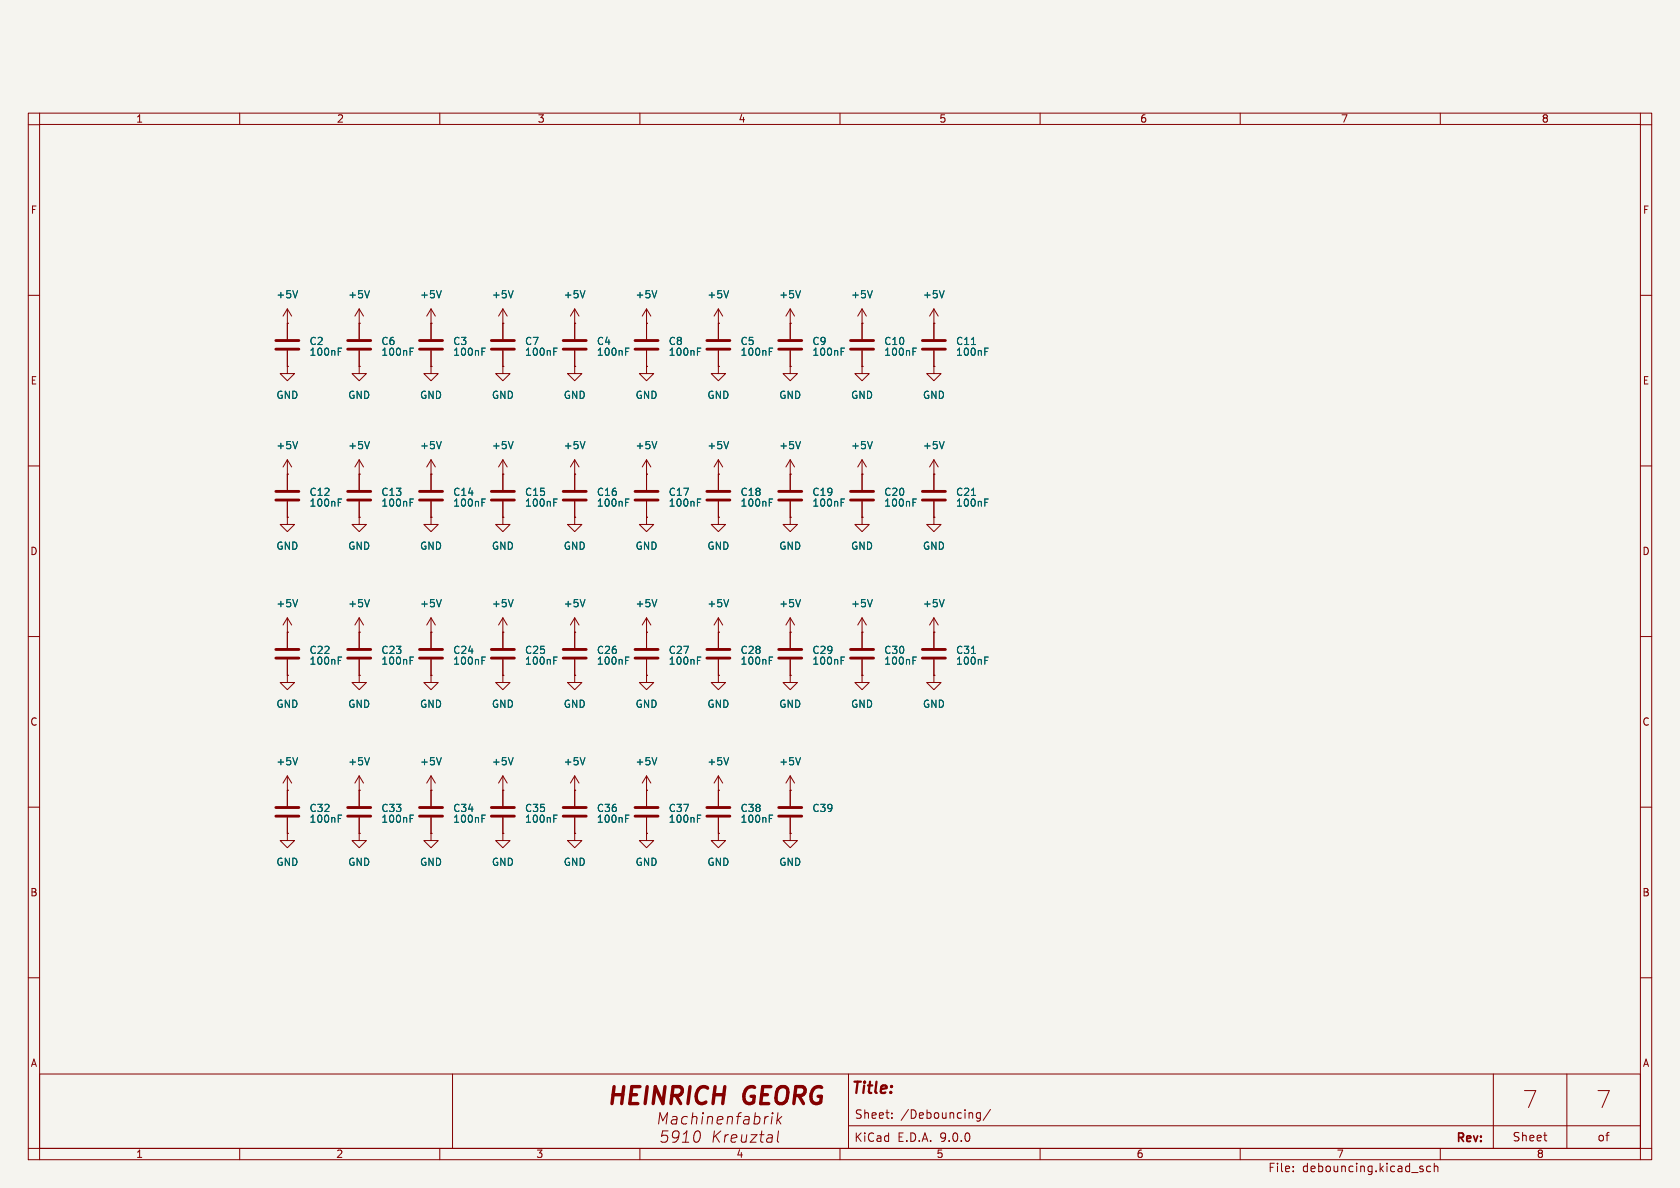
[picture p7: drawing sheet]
<svg xmlns="http://www.w3.org/2000/svg" width="297mm" height="210mm" viewBox="0 0 297 210" stroke-linecap="round" stroke-linejoin="round" font-family="sans-serif">
<path d="M0 0h297v210h-297z" fill="#f5f4ef" stroke="#f5f4ef" stroke-width=".18"/>
<g fill="none" stroke="#840000" stroke-width=".18">
<path d="M5 20h287v185h-287zM5 22h2M7 22h283v181h-283zM7 20v2M42.4 20v2M77.7 20v2M113.1 20v2M148.5 20v2M183.9 20v2M219.2 20v2M254.6 20v2M290 20v2"/>
<path d="M290 22h2M5 52.2h2M50.8 57.2h.1M50.8 54.6l-.8 1.3M50.8 54.6l.8 1.3M50.8 54.6v5.3M63.5 57.2h.1M63.5 54.6l-.8 1.3M63.5 54.6l.8 1.3M63.5 54.6v5.3M76.2 57.2h.1M76.2 54.6v5.3"/>
<path d="M76.2 54.6l-.8 1.3M76.2 54.6l.8 1.3M88.9 57.2h.1M88.9 54.6v5.3M88.9 54.6l-.8 1.3M88.9 54.6l.8 1.3M101.6 57.2h.1M101.6 54.6v5.3M101.6 54.6l-.8 1.3M101.6 54.6l.8 1.3M114.3 57.2h.1M114.3 54.6v5.3"/>
<path d="M114.3 54.6l-.8 1.3M114.3 54.6l.8 1.3M127 57.2h.1M127 54.6v5.3M127 54.6l-.8 1.3M127 54.6l.8 1.3M139.7 57.2h.1M139.7 54.6v5.3M139.7 54.6l-.8 1.3M139.7 54.6l.8 1.3M152.4 57.2h.1M152.4 54.6l-.8 1.3"/>
<path d="M152.4 54.6l.8 1.3M152.4 54.6v5.3M165.1 57.2h.1M165.1 54.6v5.3M165.1 54.6l-.8 1.3M165.1 54.6l.8 1.3M290 52.2h2M50.8 64.8v1.2h1.3l-1.3 1.3-1.3-1.3h1.3M50.8 64.8h.1M50.8 62v2.8M63.5 64.8v1.2h1.3l-1.3 1.3-1.3-1.3h1.3M63.5 64.8h.1"/>
<path d="M63.5 62v2.8M76.2 64.8v1.2h1.3l-1.3 1.3-1.3-1.3h1.3M76.2 64.8h.1M76.2 62v2.8M88.9 64.8v1.2h1.3l-1.3 1.3-1.3-1.3h1.3M88.9 64.8h.1M88.9 62v2.8M101.6 64.8v1.2h1.3l-1.3 1.3-1.3-1.3h1.3M101.6 64.8h.1M101.6 62v2.8M114.3 64.8v1.2h1.3l-1.3 1.3-1.3-1.3h1.3M114.3 64.8h.1"/>
<path d="M114.3 62v2.8M127 64.8v1.2h1.3l-1.3 1.3-1.3-1.3h1.3M127 64.8h.1M127 62v2.8M139.7 64.8v1.2h1.3l-1.3 1.3-1.3-1.3h1.3M139.7 64.8h.1M139.7 62v2.8M152.4 64.8v1.2h1.3l-1.3 1.3-1.3-1.3h1.3M152.4 64.8h.1M152.4 62v2.8M165.1 64.8v1.2h1.3l-1.3 1.3-1.3-1.3h1.3M165.1 64.8h.1"/>
<path d="M165.1 62v2.8M5 82.4h2M50.8 91.4v1.3h1.3l-1.3 1.3-1.3-1.3h1.3M50.8 91.4h.1M50.8 83.8h.1M50.8 81.3v5.3M50.8 88.6v2.8M50.8 81.3l-.8 1.3M50.8 81.3l.8 1.3M63.5 83.8h.1M63.5 91.4v1.3h1.3l-1.3 1.3-1.3-1.3h1.3M63.5 91.4h.1"/>
<path d="M63.5 81.3v5.3M63.5 88.6v2.8M63.5 81.3l-.8 1.3M63.5 81.3l.8 1.3M76.2 83.8h.1M76.2 91.4v1.3h1.3l-1.3 1.3-1.3-1.3h1.3M76.2 91.4h.1M76.2 81.3v5.3M76.2 88.6v2.8M76.2 81.3l-.8 1.3M76.2 81.3l.8 1.3M88.9 83.8h.1"/>
<path d="M88.9 91.4v1.3h1.3l-1.3 1.3-1.3-1.3h1.3M88.9 91.4h.1M88.9 81.3v5.3M88.9 88.6v2.8M88.9 81.3l-.8 1.3M88.9 81.3l.8 1.3M101.6 83.8h.1M101.6 91.4v1.3h1.3l-1.3 1.3-1.3-1.3h1.3M101.6 91.4h.1M101.6 81.3v5.3M101.6 88.6v2.8M101.6 81.3l-.8 1.3"/>
<path d="M101.6 81.3l.8 1.3M114.3 83.8h.1M114.3 91.4v1.3h1.3l-1.3 1.3-1.3-1.3h1.3M114.3 91.4h.1M114.3 81.3l-.8 1.3M114.3 81.3l.8 1.3M114.3 81.3v5.3M114.3 88.6v2.8M127 91.4v1.3h1.3l-1.3 1.3-1.3-1.3h1.3M127 91.4h.1M127 83.8h.1M127 81.3l-.8 1.3"/>
<path d="M127 81.3l.8 1.3M127 81.3v5.3M127 88.6v2.8M139.7 91.4v1.3h1.3l-1.3 1.3-1.3-1.3h1.3M139.7 91.4h.1M139.7 83.8h.1M139.7 81.3v5.3M139.7 88.6v2.8M139.7 81.3l-.8 1.3M139.7 81.3l.8 1.3M152.4 83.8h.1M152.4 91.4v1.3h1.3l-1.3 1.3-1.3-1.3h1.3"/>
<path d="M152.4 91.4h.1M152.4 81.3v5.3M152.4 88.6v2.8M152.4 81.3l-.8 1.3M152.4 81.3l.8 1.3M165.1 91.4v1.3h1.3l-1.3 1.3-1.3-1.3h1.3M165.1 91.4h.1M165.1 83.8h.1M165.1 81.3v5.3M165.1 88.6v2.8M165.1 81.3l-.8 1.3M165.1 81.3l.8 1.3"/>
<path d="M290 82.4h2M5 112.5h2M50.8 111.8h.1M50.8 119.4v1.3h1.3l-1.3 1.2-1.3-1.2h1.3M50.8 119.4h.1M50.8 109.2v5.4M50.8 116.6v2.8M50.8 109.2l-.8 1.3M50.8 109.2l.8 1.3M63.5 119.4v1.3h1.3l-1.3 1.2-1.3-1.2h1.3M63.5 119.4h.1M63.5 111.8h.1"/>
<path d="M63.5 109.2v5.4M63.5 116.6v2.8M63.5 109.2l-.8 1.3M63.5 109.2l.8 1.3M76.2 119.4v1.3h1.3l-1.3 1.2-1.3-1.2h1.3M76.2 119.4h.1M76.2 111.8h.1M76.2 109.2l-.8 1.3M76.2 109.2l.8 1.3M76.2 109.2v5.4M76.2 116.6v2.8M88.9 111.8h.1"/>
<path d="M88.9 119.4v1.3h1.3l-1.3 1.2-1.3-1.2h1.3M88.9 119.4h.1M88.9 109.2l-.8 1.3M88.9 109.2l.8 1.3M88.9 109.2v5.4M88.9 116.6v2.8M101.6 111.8h.1M101.6 119.4v1.3h1.3l-1.3 1.2-1.3-1.2h1.3M101.6 119.4h.1M101.6 109.2v5.4M101.6 116.6v2.8M101.6 109.2l-.8 1.3"/>
<path d="M101.6 109.2l.8 1.3M114.3 119.4v1.3h1.3l-1.3 1.2-1.3-1.2h1.3M114.3 119.4h.1M114.3 111.8h.1M114.3 109.2v5.4M114.3 116.6v2.8M114.3 109.2l-.8 1.3M114.3 109.2l.8 1.3M127 119.4v1.3h1.3l-1.3 1.2-1.3-1.2h1.3M127 119.4h.1M127 111.8h.1M127 109.2v5.4"/>
<path d="M127 116.6v2.8M127 109.2l-.8 1.3M127 109.2l.8 1.3M139.7 111.8h.1M139.7 119.4v1.3h1.3l-1.3 1.2-1.3-1.2h1.3M139.7 119.4h.1M139.7 109.2v5.4M139.7 116.6v2.8M139.7 109.2l-.8 1.3M139.7 109.2l.8 1.3M152.4 119.4v1.3h1.3l-1.3 1.2-1.3-1.2h1.3M152.4 119.4h.1"/>
<path d="M152.4 111.8h.1M152.4 109.2v5.4M152.4 116.6v2.8M152.4 109.2l-.8 1.3M152.4 109.2l.8 1.3M165.1 111.8h.1M165.1 119.4v1.3h1.3l-1.3 1.2-1.3-1.2h1.3M165.1 119.4h.1M165.1 109.2v5.4M165.1 116.6v2.8M165.1 109.2l-.8 1.3M165.1 109.2l.8 1.3"/>
<path d="M290 112.5h2M50.8 139.7h.1M50.8 137.2v5.3M50.8 137.2l-.8 1.2M50.8 137.2l.8 1.2M63.5 139.7h.1M63.5 137.2v5.3M63.5 137.2l-.8 1.2M63.5 137.2l.8 1.2M76.2 139.7h.1M76.2 137.2v5.3M76.2 137.2l-.8 1.2"/>
<path d="M76.2 137.2l.8 1.2M88.9 139.7h.1M88.9 137.2v5.3M88.9 137.2l-.8 1.2M88.9 137.2l.8 1.2M101.6 139.7h.1M101.6 137.2v5.3M101.6 137.2l-.8 1.2M101.6 137.2l.8 1.2M114.3 139.7h.1M114.3 137.2v5.3M114.3 137.2l-.8 1.2"/>
<path d="M114.3 137.2l.8 1.2M127 139.7h.1M127 137.2v5.3M127 137.2l-.8 1.2M127 137.2l.8 1.2M139.7 139.7h.1M139.7 137.2v5.3M139.7 137.2l-.8 1.2M139.7 137.2l.8 1.2M5 142.7h2M50.8 147.3v1.3h1.3l-1.3 1.3-1.3-1.3h1.3M50.8 147.3h.1"/>
<path d="M50.8 144.5v2.8M63.5 147.3v1.3h1.3l-1.3 1.3-1.3-1.3h1.3M63.5 147.3h.1M63.5 144.5v2.8M76.2 147.3v1.3h1.3l-1.3 1.3-1.3-1.3h1.3M76.2 147.3h.1M76.2 144.5v2.8M88.9 147.3v1.3h1.3l-1.3 1.3-1.3-1.3h1.3M88.9 147.3h.1M88.9 144.5v2.8M101.6 147.3v1.3h1.3l-1.3 1.3-1.3-1.3h1.3M101.6 147.3h.1"/>
<path d="M101.6 144.5v2.8M114.3 147.3v1.3h1.3l-1.3 1.3-1.3-1.3h1.3M114.3 147.3h.1M114.3 144.5v2.8M127 147.3v1.3h1.3l-1.3 1.3-1.3-1.3h1.3M127 147.3h.1M127 144.5v2.8M139.7 147.3v1.3h1.3l-1.3 1.3-1.3-1.3h1.3M139.7 147.3h.1M139.7 144.5v2.8M290 142.7h2M5 172.8h2"/>
<path d="M290 172.8h2M7 189.9h283v13.1h-283zM80 189.9v13.1M116.4 198.7l.3-2 .5 1.4 .8-1.4-.2 2M118.1 199.9h-.9l-.3 1 .4-.2 .6 .1 .2 .3-.2 .6-.3 .2h-.5l-.3-.2M119.7 197.8l-.7 .1a.4 .4 0 0 0-.3 .4 .4 .4 0 0 0 .2 .4l.7-.1M119.7 197.6l-.1 1.1M120.7 197.6l-.2 .1v.8l.3 .2 .6-.1M122.5 196.7l-.3 2M123.2 197.6l-.1 1.1M124.2 197.4l-.2 1.3M125.2 197.4l-.2 1.3"/>
<path d="M126 197.6l-.1 1.1M126.3 199.9l-.3 2M126.8 197.6v1l.2 .1 .6-.1M127.4 199.9l-1.2 1.2M127.8 197.6v.2l-1 .2M128.7 197.4l-.2 1.3M128.8 197.5l.2-.1 .4 .1v1.2M130.2 197.4h.8M130.5 197l-.2 1.7M132.4 197.8l-.6 .1a.4 .4 0 0 0-.4 .4 .4 .4 0 0 0 .3 .4l.6-.1M132.5 197.6l-.2 1.1M133.5 196.7l-.2 2"/>
<path d="M134.3 197.6v.7a.66 .66 0 0 1-1 .3M134.7 199.9l-.2 1.7v.2l.4 .1M135.3 197.4l-.2 1.3M135.3 197.6l-.1 .1M136.5 197.4l-.2 1.3M137.5 196.7l-.2 2M137.6 197.9l.4 .8M137.6 199.9l-.2 1.7 .3 .3M138.2 197.4l-.8 .7M150 199h140M150 189.9v13.1M157.7 197.6v.1"/>
<path d="M157.7 196.8v.1M173.3 196.7v1.2l-.3 .3-.3-.1M173.3 196.8l-.4-.1-.3 .3v.4l.1 .2h.6M175.1 196.1l-1.3 2M264 189.9v13.1M277 189.9v13.1M5 203h2M7 203v2M42.4 203v2M77.7 203v2M113.1 203v2M120 200.8a.64 .64 0 0 1-1.1 .2v-.7a.64 .64 0 0 1 1.1-.2 1.47 1.47 0 0 1-.7 1.8h-.4"/>
<path d="M120.6 201.9h1.2M120.8 200.5l.6-.6-.2 2M122.9 200.1a.46 .46 0 0 1 .5-.2 .46 .46 0 0 1 .4 .4 1.15 1.15 0 0 1-.8 1.6l-.2-.1a1.54 1.54 0 0 1 .1-1.7zM126.5 200.8l.7 1.1M128.2 200.6l-.2 1.3M128.8 200.6l-.4 .1-.2 .3M129.3 201.3l1-.2-.1-.4-.2-.1-.6 .1-.2 .9 .3 .3 .6-.1M131.2 200.6l-.1 1.2a.57 .57 0 0 0 .8-.1M132 200.6l-.1 1.3M132.8 200.6h1l-1.2 1.3h1.1M134.3 200.6h.8M135.7 200.7l.2-.1 .6 .1-.1 1.2"/>
<path d="M136.5 201.1l-.6 .1a.4 .4 0 0 0-.4 .3 .4 .4 0 0 0 .3 .4l.6-.1M148.5 203v2M183.9 203v2M219.2 203v2M228.6 207v.1M228.6 206.2v.1M251.4 206.6l.2 .2-.2 .3M251.4 206.1l.2 .1M252.9 206.2l-.4-.1-.3 .3v.4l.1 .3h.6M253.6 206.3l.2-.2 .3 .1 .1 .9M253.6 205.6v1.5M254.6 203v2"/>
<path d="M272.9 200.7h.6M273.3 201.7h.2M292 203h-2v2"/>
</g>
<g fill="none" stroke="#006464" stroke-width=".18">
<path d="M52.6 51.4l-.4 1.2M65.3 51.4l-.4 1.2M78 51.4l-.4 1.2M90.7 51.4l-.4 1.2M103.4 51.4l-.4 1.2M116.1 51.4l-.4 1.2M128.8 51.4l-.4 1.2M141.5 51.4l-.4 1.2M154.2 51.4l-.4 1.2M166.9 51.4l-.4 1.2M52.6 78l-.4 1.3M59.8 62.1h.4"/>
<path d="M59.8 61.5h.6M65.3 78l-.4 1.3M72.5 62.1h.4M72.5 61.5h.6M78 78l-.4 1.3M85.2 62.1h.4M85.2 61.5h.6M90.7 78l-.4 1.3M97.9 62.1h.4M97.9 61.5h.6M103.4 78l-.4 1.3M110.6 62.1h.4"/>
<path d="M110.6 61.5h.6M116.1 78l-.4 1.3M123.3 62.1h.4M123.3 61.5h.6M128.8 78l-.4 1.3M136 62.1h.4M136 61.5h.6M141.5 78l-.4 1.3M148.7 62.1h.4M148.7 61.5h.6M154.2 78l-.4 1.3M161.4 62.1h.4"/>
<path d="M161.4 61.5h.6M166.9 78l-.4 1.3M171.7 60.9h.8M174.1 62.1h.4M174.1 61.5h.6M59.8 88.8h.4M59.8 88.2h.6M72.5 88.8h.4M72.5 88.2h.6M85.2 88.8h.4M85.2 88.2h.6M97.9 88.8h.4"/>
<path d="M97.9 88.2h.6M110.6 88.8h.4M110.6 88.2h.6M123.3 88.8h.4M123.3 88.2h.6M136 88.8h.4M136 88.2h.6M148.7 88.8h.4M148.7 88.2h.6M161.4 88.8h.4M161.4 88.2h.6M171.7 87.6h.8"/>
<path d="M174.1 88.8h.4M174.1 88.2h.6M52.6 106l-.4 1.3M59.8 116.8h.4M59.8 116.1h.6M65.3 106l-.4 1.3M72.5 116.8h.4M72.5 116.1h.6M78 106l-.4 1.3M85.2 116.8h.4M85.2 116.1h.6M90.7 106l-.4 1.3"/>
<path d="M97.9 116.8h.4M97.9 116.1h.6M103.4 106l-.4 1.3M110.6 116.8h.4M110.6 116.1h.6M116.1 106l-.4 1.3M123.3 116.8h.4M123.3 116.1h.6M128.8 106l-.4 1.3M136 116.8h.4M136 116.1h.6M141.5 106l-.4 1.3"/>
<path d="M148.7 116.8h.4M148.7 116.1h.6M154.2 106l-.4 1.3M161.4 116.8h.4M161.4 116.1h.6M166.9 106l-.4 1.3M171.7 115.5h.8M174.1 116.8h.4M174.1 116.1h.6M52.6 133.9l-.4 1.3M65.3 133.9l-.4 1.3M78 133.9l-.4 1.3"/>
<path d="M90.7 133.9l-.4 1.3M103.4 133.9l-.4 1.3M116.1 133.9l-.4 1.3M128.8 133.9l-.4 1.3M141.5 133.9l-.4 1.3M59.8 144.7h.4M59.8 144.1h.6M72.5 144.7h.4M72.5 144.1h.6M85.2 144.7h.4M85.2 144.1h.6M97.9 144.7h.4"/>
<path d="M97.9 144.1h.6M110.6 144.7h.4M110.6 144.1h.6M123.3 144.7h.4M123.3 144.1h.6M136 144.7h.4M136 144.1h.6"/>
</g>
<g fill="none" stroke="#840000" stroke-width=".51">
<path d="M48.8 60.2h4M48.8 61.7h4M61.5 60.2h4M61.5 61.7h4M74.2 60.2h4M74.2 61.7h4M86.9 60.2h4M86.9 61.7h4M99.6 60.2h4M99.6 61.7h4M112.3 60.2h4M112.3 61.7h4"/>
<path d="M125 60.2h4M125 61.7h4M137.7 60.2h4M137.7 61.7h4M150.4 60.2h4M150.4 61.7h4M163.1 60.2h4M163.1 61.7h4M48.8 86.9h4M48.8 88.4h4M61.5 86.9h4M61.5 88.4h4"/>
<path d="M74.2 86.9h4M74.2 88.4h4M86.9 86.9h4M86.9 88.4h4M99.6 86.9h4M99.6 88.4h4M112.3 86.9h4M112.3 88.4h4M125 86.9h4M125 88.4h4M137.7 86.9h4M137.7 88.4h4"/>
<path d="M150.4 86.9h4M150.4 88.4h4M163.1 86.9h4M163.1 88.4h4M48.8 114.8h4M48.8 116.3h4M61.5 114.8h4M61.5 116.3h4M74.2 114.8h4M74.2 116.3h4M86.9 114.8h4M86.9 116.3h4"/>
<path d="M99.6 114.8h4M99.6 116.3h4M112.3 114.8h4M112.3 116.3h4M125 114.8h4M125 116.3h4M137.7 114.8h4M137.7 116.3h4M150.4 114.8h4M150.4 116.3h4M163.1 114.8h4M163.1 116.3h4"/>
<path d="M48.8 142.7h4M48.8 144.3h4M61.5 142.7h4M61.5 144.3h4M74.2 142.7h4M74.2 144.3h4M86.9 142.7h4M86.9 144.3h4M99.6 142.7h4M99.6 144.3h4M112.3 142.7h4M112.3 144.3h4"/>
<path d="M125 142.7h4M125 144.3h4M137.7 142.7h4M137.7 144.3h4"/>
</g>
<g font-size="4.2" fill="#840000">
<text x="106.9" y="196.1">HEINRICH</text>
<text x="131.4" y="196.1">GEORG</text>
<text x="269.1" y="196.1">7</text>
<text x="282.1" y="196.1">7</text>
</g>
<text font-size="2.8" fill="#840000" x="150.4" y="193.9">Title:</text>
<g font-size="2.1" fill="#840000">
<text x="151" y="198">Sheet:</text>
<text x="159.2" y="198">/Debouncing/</text>
<text x="150.9" y="202.1">KiCad</text>
<text x="158.7" y="202.1">E.D.A.</text>
<text x="166.2" y="202.1">9.0.0</text>
<text x="257.1" y="202.3">Rev:</text>
<text x="267.3" y="202">Sheet</text>
<text x="282.3" y="202">of</text>
<text x="224.1" y="207.4">File:</text>
<text x="230.2" y="207.4">debouncing.kicad_sch</text>
</g>
<g font-size="1.8" fill="#840000">
<text x="24" y="21.9">1</text>
<text x="59.5" y="21.9">2</text>
<text x="95" y="21.9">3</text>
<text x="130.5" y="21.9">4</text>
<text x="166" y="21.9">5</text>
<text x="201.5" y="21.9">6</text>
<text x="237" y="21.9">7</text>
<text x="272.5" y="21.9">8</text>
<text x="5.3" y="38">F</text>
<text x="290.3" y="38">F</text>
<text x="5.3" y="68.2">E</text>
<text x="290.3" y="68.2">E</text>
<text x="5.3" y="98.3">D</text>
<text x="290.3" y="98.3">D</text>
<text x="5.3" y="128.5">C</text>
<text x="290.3" y="128.5">C</text>
<text x="5.3" y="158.6">B</text>
<text x="290.3" y="158.6">B</text>
<text x="5.3" y="188.8">A</text>
<text x="290.3" y="188.8">A</text>
<text x="24" y="204.9">1</text>
<text x="59.3" y="204.9">2</text>
<text x="94.7" y="204.9">3</text>
<text x="130.1" y="204.9">4</text>
<text x="165.5" y="204.9">5</text>
<text x="200.8" y="204.9">6</text>
<text x="236.2" y="204.9">7</text>
<text x="271.6" y="204.9">8</text>
</g>
<g font-size="1.8" fill="#006464">
<text x="48.8" y="52.9">+5V</text>
<text x="61.5" y="52.9">+5V</text>
<text x="74.2" y="52.9">+5V</text>
<text x="86.9" y="52.9">+5V</text>
<text x="99.6" y="52.9">+5V</text>
<text x="112.3" y="52.9">+5V</text>
<text x="125" y="52.9">+5V</text>
<text x="137.7" y="52.9">+5V</text>
<text x="150.4" y="52.9">+5V</text>
<text x="163.1" y="52.9">+5V</text>
<text x="54.6" y="61.2">C2</text>
<text x="54.6" y="63.1">100nF</text>
<text x="67.3" y="61.2">C6</text>
<text x="67.3" y="63.1">100nF</text>
<text x="80" y="61.2">C3</text>
<text x="80" y="63.1">100nF</text>
<text x="92.7" y="61.2">C7</text>
<text x="92.7" y="63.1">100nF</text>
<text x="105.4" y="61.2">C4</text>
<text x="105.4" y="63.1">100nF</text>
<text x="118.1" y="61.2">C8</text>
<text x="118.1" y="63.1">100nF</text>
<text x="130.8" y="61.2">C5</text>
<text x="130.8" y="63.1">100nF</text>
<text x="143.5" y="61.2">C9</text>
<text x="143.5" y="63.1">100nF</text>
<text x="156.2" y="63.1">100nF</text>
<text x="156.2" y="61.2">C10</text>
<text x="168.9" y="63.1">100nF</text>
<text x="168.9" y="61.2">C11</text>
<text x="48.8" y="70.7">GND</text>
<text x="61.5" y="70.7">GND</text>
<text x="74.2" y="70.7">GND</text>
<text x="86.9" y="70.7">GND</text>
<text x="99.6" y="70.7">GND</text>
<text x="112.3" y="70.7">GND</text>
<text x="125" y="70.7">GND</text>
<text x="137.7" y="70.7">GND</text>
<text x="150.4" y="70.7">GND</text>
<text x="163.1" y="70.7">GND</text>
<text x="48.8" y="79.6">+5V</text>
<text x="61.5" y="79.6">+5V</text>
<text x="74.2" y="79.6">+5V</text>
<text x="86.9" y="79.6">+5V</text>
<text x="99.6" y="79.6">+5V</text>
<text x="112.3" y="79.6">+5V</text>
<text x="125" y="79.6">+5V</text>
<text x="137.7" y="79.6">+5V</text>
<text x="150.4" y="79.6">+5V</text>
<text x="163.1" y="79.6">+5V</text>
<text x="54.6" y="89.8">100nF</text>
<text x="54.6" y="87.9">C12</text>
<text x="67.3" y="89.8">100nF</text>
<text x="67.3" y="87.9">C13</text>
<text x="80" y="89.8">100nF</text>
<text x="80" y="87.9">C14</text>
<text x="92.7" y="89.8">100nF</text>
<text x="92.7" y="87.9">C15</text>
<text x="105.4" y="89.8">100nF</text>
<text x="105.4" y="87.9">C16</text>
<text x="118.1" y="89.8">100nF</text>
<text x="118.1" y="87.9">C17</text>
<text x="130.8" y="89.8">100nF</text>
<text x="130.8" y="87.9">C18</text>
<text x="143.5" y="89.8">100nF</text>
<text x="143.5" y="87.9">C19</text>
<text x="156.2" y="89.8">100nF</text>
<text x="156.2" y="87.9">C20</text>
<text x="168.9" y="89.8">100nF</text>
<text x="168.9" y="87.9">C21</text>
<text x="48.8" y="97.4">GND</text>
<text x="61.5" y="97.4">GND</text>
<text x="74.2" y="97.4">GND</text>
<text x="86.9" y="97.4">GND</text>
<text x="99.6" y="97.4">GND</text>
<text x="112.3" y="97.4">GND</text>
<text x="125" y="97.4">GND</text>
<text x="137.7" y="97.4">GND</text>
<text x="150.4" y="97.4">GND</text>
<text x="163.1" y="97.4">GND</text>
<text x="48.8" y="107.5">+5V</text>
<text x="61.5" y="107.5">+5V</text>
<text x="74.2" y="107.5">+5V</text>
<text x="86.9" y="107.5">+5V</text>
<text x="99.6" y="107.5">+5V</text>
<text x="112.3" y="107.5">+5V</text>
<text x="125" y="107.5">+5V</text>
<text x="137.7" y="107.5">+5V</text>
<text x="150.4" y="107.5">+5V</text>
<text x="163.1" y="107.5">+5V</text>
<text x="54.6" y="117.7">100nF</text>
<text x="54.6" y="115.8">C22</text>
<text x="67.3" y="117.7">100nF</text>
<text x="67.3" y="115.8">C23</text>
<text x="80" y="117.7">100nF</text>
<text x="80" y="115.8">C24</text>
<text x="92.7" y="117.7">100nF</text>
<text x="92.7" y="115.8">C25</text>
<text x="105.4" y="117.7">100nF</text>
<text x="105.4" y="115.8">C26</text>
<text x="118.1" y="117.7">100nF</text>
<text x="118.1" y="115.8">C27</text>
<text x="130.8" y="117.7">100nF</text>
<text x="130.8" y="115.8">C28</text>
<text x="143.5" y="117.7">100nF</text>
<text x="143.5" y="115.8">C29</text>
<text x="156.2" y="117.7">100nF</text>
<text x="156.2" y="115.8">C30</text>
<text x="168.9" y="117.7">100nF</text>
<text x="168.9" y="115.8">C31</text>
<text x="48.8" y="125.3">GND</text>
<text x="61.5" y="125.3">GND</text>
<text x="74.2" y="125.3">GND</text>
<text x="86.9" y="125.3">GND</text>
<text x="99.6" y="125.3">GND</text>
<text x="112.3" y="125.3">GND</text>
<text x="125" y="125.3">GND</text>
<text x="137.7" y="125.3">GND</text>
<text x="150.4" y="125.3">GND</text>
<text x="163.1" y="125.3">GND</text>
<text x="48.8" y="135.5">+5V</text>
<text x="61.5" y="135.5">+5V</text>
<text x="74.2" y="135.5">+5V</text>
<text x="86.9" y="135.5">+5V</text>
<text x="99.6" y="135.5">+5V</text>
<text x="112.3" y="135.5">+5V</text>
<text x="125" y="135.5">+5V</text>
<text x="137.7" y="135.5">+5V</text>
<text x="54.6" y="143.7">C32</text>
<text x="67.3" y="143.7">C33</text>
<text x="80" y="143.7">C34</text>
<text x="92.7" y="143.7">C35</text>
<text x="105.4" y="143.7">C36</text>
<text x="118.1" y="143.7">C37</text>
<text x="130.8" y="143.7">C38</text>
<text x="143.5" y="143.7">C39</text>
<text x="54.6" y="145.6">100nF</text>
<text x="67.3" y="145.6">100nF</text>
<text x="80" y="145.6">100nF</text>
<text x="92.7" y="145.6">100nF</text>
<text x="105.4" y="145.6">100nF</text>
<text x="118.1" y="145.6">100nF</text>
<text x="130.8" y="145.6">100nF</text>
<text x="48.8" y="153.3">GND</text>
<text x="61.5" y="153.3">GND</text>
<text x="74.2" y="153.3">GND</text>
<text x="86.9" y="153.3">GND</text>
<text x="99.6" y="153.3">GND</text>
<text x="112.3" y="153.3">GND</text>
<text x="125" y="153.3">GND</text>
<text x="137.7" y="153.3">GND</text>
</g>
</svg>
